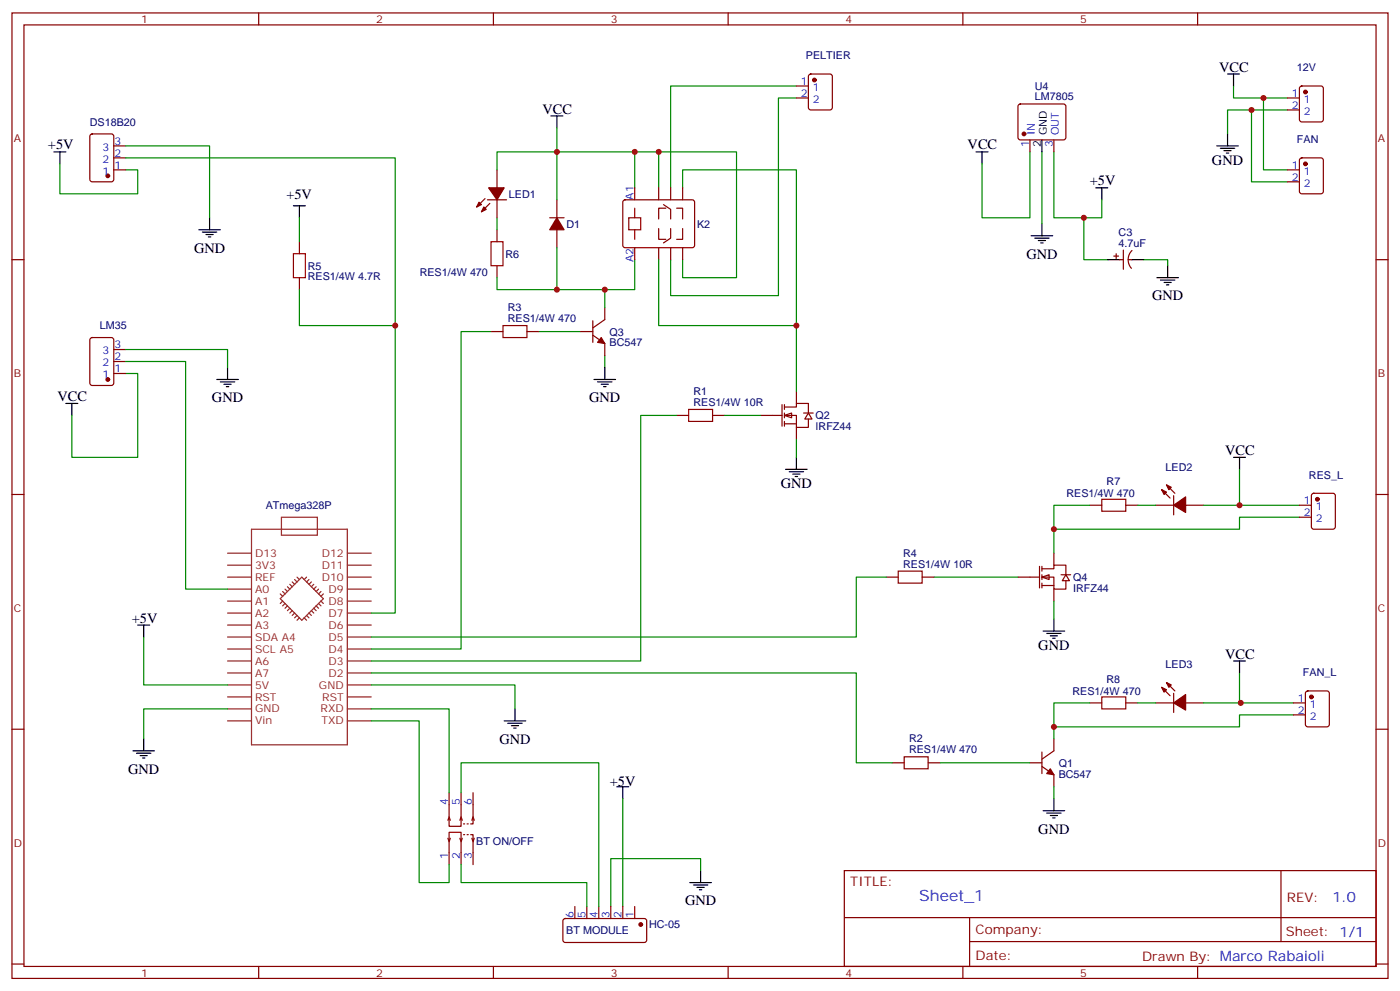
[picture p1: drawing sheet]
<svg xmlns="http://www.w3.org/2000/svg" width="412mm" height="292mm" viewBox="0 0 412 292" stroke-linecap="round" stroke-linejoin="round" font-family="sans-serif">
<g fill="none" stroke="#870000" stroke-width=".35">
<path d="M3.5 3.8h405.4v284.3h-405.4zM7.1 7.3h398.2v277.3h-398.2zM76.2 3.8v3.5M145.3 3.8v3.5M214.5 3.8v3.5M283.6 3.8v3.5M352.8 3.8v3.5M3.5 76.5h3.6M405.3 76.5h3.6M3.5 145.6h3.6M405.3 145.6h3.6M3.5 214.8h3.6"/>
<path d="M310.4 217.6v3.5l-3.5 2.5M405.3 214.8h3.6M303.4 224.6h3.5M306.9 221.5v6.3M306.9 225.7l3.5 2.5v3.5M248.7 256.4h156.6v28.2h-156.6zM377.3 256.4v20.9M248.7 270.2h156.5M285.6 277.3h119.6M285.6 270.2v14.2M3.5 283.9h3.6M76.2 284.6v3.5"/>
<path d="M145.3 284.6v3.5M214.5 284.6v3.5M283.6 284.6v3.5M352.8 284.6v3.5M405.3 283.9h3.6"/>
</g>
<g fill="none" stroke="#8c2424" stroke-width=".35">
<path d="M74.1 155.9h28.2v63.5h-28.2zM82.9 152.3h10.6v5.3h-10.6zM67 166.4h7.1M67 170h7.1M67 173.5h7.1M67 177h7.1M67 162.9h7.1M82.5 176.3l6.4-6.3 6.3 6.3-6.3 6.4zM82.5 174.9l.8 .7M83.3 174.2l.7 .7M83.3 177l-.8 .7M84 173.5l.7 .7"/>
<path d="M84 177.7l-.7 .7M84.7 172.8l.7 .7M84.7 178.4l-.7 .7M85.4 172.1l.7 .7M85.4 179.1l-.7 .7M86.1 171.4l.7 .7M86.1 179.8l-.7 .8M86.8 170.7l.7 .7M87.5 170l.7 .7M90.3 170l-.7 .7M91 170.7l-.7 .7M91.7 179.8l.7 .8"/>
<path d="M91.7 171.4l-.7 .7M92.4 179.1l.7 .7M92.4 172.1l-.7 .7M93.1 178.4l.7 .7M93.1 172.8l-.7 .7M93.8 177.7l.7 .7M93.8 173.5l-.7 .7M94.5 174.2l-.7 .7M94.5 177l.7 .7M95.2 174.9l-.7 .7M102.3 166.4h7.1M102.3 170h7.1"/>
<path d="M102.3 173.5h7.1M102.3 177h7.1M102.3 162.9h7.1M67 180.6h7.1M67 184.1h7.1M67 187.6h7.1M67 191.1h7.1M67 194.7h7.1M67 198.2h7.1M86.8 180.6l-.7 .7M87.5 181.3l-.7 .7M88.2 182l-.7 .7"/>
<path d="M89.6 182l.7 .7M90.3 181.3l.7 .7M91 180.6l.7 .7M102.3 180.6h7.1M102.3 184.1h7.1M102.3 187.6h7.1M102.3 191.1h7.1M102.3 194.7h7.1M102.3 198.2h7.1M67 201.7h7.1M67 205.2h7.1M67 208.8h7.1"/>
<path d="M67 212.3h7.1M102.3 201.7h7.1M102.3 205.2h7.1M102.3 208.8h7.1M102.3 212.3h7.1"/>
</g>
<path d="M309.4 226.4l1 1.8-2.1-.4z" fill="#870000" stroke="#870000" stroke-width=".35"/>
<path d="M276.9 224.6h26.5M310.4 231.7v3.5" fill="none" stroke="#008700" stroke-width=".35"/>
<path d="M307.3 238.8h6.3M308.3 239.5h4.3M310.4 235.2v3.6M309.4 240.2h2.1M310.1 240.9h.7" fill="none" stroke="#000" stroke-width=".35"/>
<g fill="#fff" stroke="#870000" stroke-width=".35">
<path d="M231.1 122.3l2.1-.7v1.4z"/>
<path d="M238.1 121.6l1.1 1.8h-2.1z"/>
</g>
<g fill="none" stroke="#870000" stroke-width=".35">
<path d="M164 58.8v5.3M161.9 64.1h4.3M164 67.7v5.3M144.6 97.6h3.6M155.2 97.6h3.5M171.1 97.6h3.5M174.6 94.5v6.3M174.6 98.7l3.6 2.5v3.5M178.2 90.6v3.5l-3.6 2.5M230.4 119.2v6.3M231.1 119.9h3.5v-1.1h3.5v2.8M231.1 119.2v1.4"/>
<path d="M234.6 115.3v3.5M199.3 122.3h3.5M209.9 122.3h3.5M224 122.3h6.4M231.1 122.3h3.5v3.6h3.5v-2.5M231.1 124.8h3.5M231.1 121.6v1.4M231.1 124.1v1.4M234.6 125.9v3.5M236.7 121.6h2.8M261.1 170h3.5M271.6 170h3.6"/>
<path d="M262.8 224.6h3.5M273.4 224.6h3.5"/>
</g>
<path d="M148.2 95.9h7v3.5h-7zM202.8 120.6h7.1v3.5h-7.1zM264.6 168.2h7v3.5h-7zM266.3 222.9h7.1v3.5h-7.1z" fill="none" stroke="#a10000" stroke-width=".35"/>
<g fill="none" stroke="#008700" stroke-width=".35">
<path d="M363.4 25.3v3.6h15.8M368.7 32.4v21.2h10.5M372.2 28.9v21.1h7M379.2 32.4h-17.6v7M187 55.3v-10.6h-23v14.1M164 73v12.3h14.2M187 76.5v8.8h-8.8v5.3M144.6 97.6h-8.8v93.5h-26.4M158.7 97.6h12.4M178.2 104.7v3.5M199.3 122.3h-10.6v72.4h-79.3M213.4 122.3h10.6"/>
<path d="M234.6 129.4v5.3M275.2 170h24.7M365.1 198.2v8.8h15.9"/>
</g>
<g fill="none" stroke="#000" stroke-width=".35">
<path d="M162.3 34.1h3.5M164 34.1v3.6M361.6 39.4v3.6M361.6 21.8h3.5M363.4 21.8v3.5M358.4 43h6.4M359.5 43.7h4.2M360.5 44.4h2.2M361.2 45.1h.7M175 111.8h6.3M176 112.5h4.3M177.1 113.2h2.1"/>
<path d="M177.8 113.9h.7M178.2 108.2v3.6M231.4 138.2h6.4M232.5 138.9h4.2M233.5 139.6h2.2M234.6 134.7v3.5M234.2 140.3h.7M307.3 185.8h6.3M308.3 186.5h4.3M309.4 187.3h2.1M310.1 188h.7M310.4 182.3v3.5"/>
<path d="M363.4 194.7h3.5M365.1 194.7v3.5"/>
</g>
<g fill="#870000" stroke="#870000" stroke-width=".35">
<path d="M177.1 99.4l1.1 1.8-2.2-.4z"/>
<path d="M164 64.1l2.2 3.6h-4.3z"/>
</g>
<g fill="#fff" stroke="#870000" stroke-width=".35">
<path d="M306.9 170l2.1-.7v1.4z"/>
<path d="M314 169.3l1 1.7h-2.1z"/>
</g>
<g fill="none" stroke="#870000" stroke-width=".35">
<path d="M26.7 39.6l.5-.2h5.6l.7 .5v12.9l-.4 .7-5.9 .1-.7-.5v-13zM234.6 25.3h3.5M234.6 28.9h3.5M238.4 22l.4-.2h5.7l.6 .4 .1 9.5-.5 .6-5.9 .1-.6-.5-.1-9.4zM300.1 30.8l.5-.2h12.7l.5 .2 .2 .5-.1 9.5-.6 .4-13-.1-.4-.6v-9.2zM379.2 28.9h3.6M379.2 32.4h3.6M383 25.5l.5-.2h5.6l.7 .5v9.4l-.4 .7h-5.9l-.7-.4v-9.5zM33.5 50h3.5M33.5 46.5h3.5M33.5 43h3.5M142.9 58.5l-2.5 2.5"/>
<path d="M143.6 58.8h5.6M144.3 59.9l-2.5 2.5M146.4 50v5.3M146.4 58.8v5.3M183.7 59l.4-.2 20.1 .1 .4 .6-.1 13-.6 .5-20-.1-.5-.7v-12.7zM187 55.3v3.5M194 55.3v3.5M197.6 55.3v3.5M201.1 55.3v3.5M303.4 41.2v3.5M310.4 41.2v3.5M379.2 50h3.6"/>
<path d="M379.2 53.6h3.6M383 46.7l.5-.2h5.6l.7 .4v9.5l-.4 .6-5.9 .1-.7-.5v-9.4zM88.2 71.2v3.5M146.4 67.7v3.5M146.4 78.2v3.6M185.2 64.1h3.5v3.6h-3.5zM187 61.3v2.8M187 67.7v2.8M187 73v3.5M194 67.3v3.2h2.1M194 73v3.5M195.4 60.3l2.2 1.4v2.8"/>
<path d="M196.1 61.3h-2.1v3.2M197.6 67.3v2.8l-2.2 1.4M197.6 73v3.5M199.3 61.3h1.8v3.2M201.1 67.3v3.2h-1.8M201.1 73v3.5M328.1 75.4h1.4M328.8 74.7v1.4M329.8 76.5h1.1M330.9 73.7v5.6M332.3 76.5h1.1M333.5 73.8a3.8 3.8 0 0 0-.2 5.2"/>
<path d="M26.7 99.6l.5-.2h5.6l.7 .4v13l-.4 .7h-5.9l-.7-.4v-13zM88.2 81.8v3.5M33.5 110h3.5M33.5 106.5h3.5M33.5 102.9h3.5M321 148.8h3.6M331.6 148.8h3.5M340.4 148.8h5.3M342.2 144.2l2.5 2.5M343.6 142.8l2.5 2.5M345.7 146v5.6M349.2 148.8h5.3"/>
<path d="M382.8 148.8h3.5M382.8 152.3h3.5M386.5 145.5l.5-.2h5.6l.7 .4v9.5l-.4 .6-5.9 .1-.7-.5v-9.4zM299.9 170h6.3M306.2 166.8v6.3M306.9 167.5h3.5v-1.1h3.6v2.9M306.9 170h3.5v3.5h3.6v-2.5M306.9 172.4h3.5M306.9 166.8v1.4M306.9 169.3v1.4M306.9 171.7v1.4M310.4 162.9v3.5"/>
<path d="M310.4 173.5v3.5M312.6 169.3h2.8M321 207h3.6M331.6 207h3.5M340.4 207h5.3M342.2 202.4l2.5 2.5M343.6 201l2.5 2.5M345.7 204.2v5.6M349.2 207h5.3M381 207h3.5M381 210.5h3.5M384.8 203.7l.4-.2h5.7l.6 .4 .1 9.5-.5 .6-5.9 .1-.6-.5-.1-9.4z"/>
<path d="M132.3 233.5v7l-.4 1.1M135.8 233.5v7l-.3 1.1M139.3 233.5v7l-.3 1.1M131.9 246.9l.4 1M132.3 241.2v2.1h3.5v-2.1M132.3 247.2v-2.1h3.5v2.1M132.3 240.5l.3 1.1M132.6 246.9l-.3 1v6.7M135.5 246.9l.3 1M135.8 240.5l.4 1.1M136.2 246.9l-.4 1v6.7M136.5 242.6h.4"/>
<path d="M136.5 245.8h.4M137.6 242.6h.3M137.6 245.8h.3M138.6 245.8h.7v1.4M139 246.9l.3 1M139.3 241.2v1.4h-.7M139.3 240.5l.4 1.1M139.7 246.9l-.4 1v6.7M166 270.7l.5-.2 23.6 .1 .4 .6-.1 5.9-.6 .5-23.6-.1-.4-.6v-5.7zM169.3 267v3.5M172.9 267v3.5M176.4 267v3.5"/>
<path d="M179.9 267v3.5M183.4 267v3.5M187 267v3.5"/>
</g>
<g fill="none" stroke="#000" stroke-width=".35">
<path d="M15.9 44.7h3.5M17.6 44.7v3.6M287.5 44.7h3.5M289.3 44.7v3.6M306.9 41.2v3.5M322.8 55.3h3.5M324.6 55.3v3.5M58.6 67.7h6.3M59.6 68.4h4.3M60.7 69.1h2.1M61.4 69.8h.7M61.7 64.1v3.6"/>
<path d="M86.4 60.6h3.6M88.2 60.6v3.5M303.7 69.4h6.4M304.8 70.1h4.2M305.9 70.8h2.1M306.6 71.5h.7M306.9 65.9v3.5M326.3 76.5h3.5M333.4 76.5h3.5M344 78.2v3.6M340.8 81.8h6.3M341.8 82.5h4.3"/>
<path d="M342.9 83.2h2.1M343.6 83.9h.7M19.4 118.8h3.5M21.2 118.8v3.5M63.9 111.8h6.3M64.9 112.5h4.2M66 113.2h2.1M66.7 113.9h.7M67 108.2v3.6M363.4 134.7h3.5M365.1 134.7v3.5M40.6 184.1h3.5"/>
<path d="M42.3 184.1v3.5M42.3 217.6v3.5M148.5 212.3h6.4M149.6 213h4.2M150.6 213.7h2.2M151.3 214.4h.7M151.7 208.8v3.5M39.2 221.1h6.3M40.2 221.8h4.2M41.3 222.5h2.1M42 223.2h.7M181.7 231.7h3.5"/>
<path d="M183.4 231.7v3.5M203.2 259.9h6.3M206.4 256.4v3.5M204.3 260.6h4.2M205.3 261.3h2.1M206 262h.7"/>
</g>
<g fill="none" stroke="#008700" stroke-width=".35">
<path d="M164 37.7v7h-17.6v5.3M234.6 28.9h-5.3v58.2h-31.7v-10.6M234.6 25.3h-37v30M17.6 48.3v8.8h23v-7.1h-3.6M37 46.5h79.4v134.1h-7M37 43h24.7v21.1M187 44.7h7v10.6M194 44.7h23v37.1h-15.9v-5.3M201.1 55.3v-5.3h33.5v45.9M303.4 44.7v19.4h-14.1v-15.8M306.9 44.7v21.2M310.4 44.7v19.4h14.2v-5.3"/>
<path d="M88.2 64.1v7.1M146.4 64.1v3.6M194 76.5v19.4h40.6v19.4M319.3 64.1v12.4h7M336.9 76.5h7.1v1.7M88.2 85.3v10.6h28.2M146.4 81.8v3.5h17.6M37 110h3.6v24.7h-19.4v-12.4M37 106.5h17.7v67h12.3M37 102.9h30v5.3M365.1 138.2v10.6h17.7M321 148.8h-10.6v7.1"/>
<path d="M335.1 148.8h5.3M354.5 148.8h10.6M382.8 152.3h-17.7v3.6h-54.7v7M261.1 170h-8.9v17.6h-142.8M310.4 177v5.3M42.3 187.6v14.1h24.7M109.4 198.2h142.8v26.4h10.6M67 208.8h-24.7v8.8M109.4 201.7h42.3v7.1M109.4 212.3h14.1v47.6h8.8v-5.3M109.4 208.8h22.9v24.7M310.4 214.1v3.5"/>
<path d="M321 207h-10.6v7.1h54.7v-3.6h15.9M335.1 207h5.3M354.5 207h11M135.8 233.5v-8.9h40.6v42.4M183.4 235.2v31.8M135.8 254.6v5.3h37.1v7.1M206.4 256.4v-3.5h-26.5v14.1"/>
</g>
<path d="M86.4 74.7h3.6v7.1h-3.6zM144.6 71.2h3.6v7h-3.6zM324.6 147h7v3.6h-7zM324.6 205.2h7v3.6h-7z" fill="none" stroke="#a10000" stroke-width=".35"/>
<g fill="#870000" stroke="#870000" stroke-width=".35">
<path d="M142.5 61l.7 .7-1.4 .7z"/>
<path d="M141.1 59.5l.7 .8-1.4 .7z"/>
<path d="M143.9 55.3h4.6l-2.1 3.5z"/>
<path d="M342.2 144.2l1.4 .7-.7 .7z"/>
<path d="M343.6 142.8l1.4 .7-.7 .7z"/>
<path d="M345.7 148.8l3.5-2.5v4.6z"/>
<path d="M342.2 202.4l1.4 .7-.7 .7z"/>
<path d="M343.6 201l1.4 .7-.7 .7z"/>
<path d="M345.7 207l3.5-2.5v4.6z"/>
<circle cx="188.7" cy="272.3" r=".53"/>
<circle cx="239.9" cy="23.6" r=".53"/>
<circle cx="384.5" cy="27.1" r=".53"/>
<circle cx="384.5" cy="48.3" r=".53"/>
<circle cx="388.1" cy="147" r=".53"/>
<circle cx="386.3" cy="205.2" r=".53"/>
<circle cx="31.7" cy="111.8" r=".53"/>
<circle cx="31.7" cy="51.8" r=".53"/>
<circle cx="301.6" cy="39.4" r=".53"/>
</g>
<g fill="#c00">
<circle cx="178.2" cy="85.3" r=".88"/>
<circle cx="187" cy="44.7" r=".88"/>
<circle cx="372.2" cy="28.9" r=".88"/>
<circle cx="368.7" cy="32.4" r=".88"/>
<circle cx="319.3" cy="64.1" r=".88"/>
<circle cx="164" cy="44.7" r=".88"/>
<circle cx="194" cy="44.7" r=".88"/>
<circle cx="164" cy="85.3" r=".88"/>
<circle cx="365.1" cy="148.8" r=".88"/>
<circle cx="310.4" cy="155.9" r=".88"/>
<circle cx="365.5" cy="207" r=".88"/>
<circle cx="310.4" cy="214.1" r=".88"/>
<circle cx="234.6" cy="95.9" r=".88"/>
<circle cx="116.4" cy="95.9" r=".88"/>
</g>
<text font-size="4.6" fill="#00f" x="270.8" y="265.4">Sheet_1</text>
<g font-size="4.2">
<text x="359.1" y="21.1">VCC</text>
<text x="159.8" y="33.4">VCC</text>
<text x="14.1" y="44">+5V</text>
<text x="285" y="44">VCC</text>
<text x="357" y="48.6">GND</text>
<text x="84.3" y="58.5">+5V</text>
<text x="321" y="54.6">+5V</text>
<text x="57.1" y="74.4">GND</text>
<text x="302.3" y="76.1">GND</text>
<text x="339.4" y="88.5">GND</text>
<text x="16.9" y="118.1">VCC</text>
<text x="62.4" y="118.5">GND</text>
<text x="173.6" y="118.5">GND</text>
<text x="360.9" y="134">VCC</text>
<text x="230" y="143.9">GND</text>
<text x="38.8" y="183.4">+5V</text>
<text x="305.9" y="191.5">GND</text>
<text x="360.9" y="194">VCC</text>
<text x="147.1" y="219">GND</text>
<text x="37.7" y="227.8">GND</text>
<text x="179.6" y="231.3">+5V</text>
<text x="305.9" y="245.5">GND</text>
<text x="201.8" y="266.6">GND</text>
</g>
<text font-size="4.2" fill="#00f" x="392.5" y="265.7">1.0</text>
<g font-size="3.9" fill="#800">
<text x="250.5" y="261">TITLE:</text>
<text x="379.1" y="265.7">REV:</text>
<text x="287.4" y="275.2">Company:</text>
<text x="378.7" y="275.8">Sheet: 1/1</text>
<text x="287.4" y="282.9">Date:</text>
<text x="336.4" y="282.9">Drawn By: Marco Rabaioli</text>
</g>
<g font-size="3.2" fill="#800">
<text x="41.6" y="6.8">1</text>
<text x="110.8" y="6.8">2</text>
<text x="179.9" y="6.8">3</text>
<text x="249.1" y="6.8">4</text>
<text x="318.2" y="6.8">5</text>
<text x="4.1" y="41.9">A</text>
<text x="405.9" y="41.9">A</text>
<text x="4.1" y="111.1">B</text>
<text x="405.9" y="111.1">B</text>
<text x="4.1" y="180.2">C</text>
<text x="405.9" y="180.2">C</text>
<text x="4.1" y="249.3">D</text>
<text x="405.9" y="249.3">D</text>
<text x="41.6" y="287.6">1</text>
<text x="110.8" y="287.6">2</text>
<text x="179.9" y="287.6">3</text>
<text x="249.1" y="287.6">4</text>
<text x="318.2" y="287.6">5</text>
</g>
<g font-size="3.2" fill="#000080">
<text x="237.4" y="17.5">PELTIER</text>
<text x="382" y="21">12V</text>
<text x="304.8" y="29.6">LM7805</text>
<text x="304.8" y="26.4">U4</text>
<text x="26.5" y="37">DS18B20</text>
<text x="382" y="42.1">FAN</text>
<text x="149.9" y="58.3">LED1</text>
<text x="166.9" y="67.1">D1</text>
<text x="205.3" y="67.2">K2</text>
<text x="329.5" y="69.4">C3</text>
<text x="148.9" y="75.9">R6</text>
<text x="329.5" y="72.6">4.7uF</text>
<text x="90.7" y="82.6">RES1/4W 4.7R</text>
<text x="90.7" y="79.4">R5</text>
<text x="123.6" y="81.1">RES1/4W 470</text>
<text x="149.6" y="94.8">RES1/4W 470</text>
<text x="149.6" y="91.7">R3</text>
<text x="29.4" y="97">LM35</text>
<text x="179.6" y="102">BC547</text>
<text x="179.6" y="98.8">Q3</text>
<text x="204.3" y="119.5">RES1/4W 10R</text>
<text x="204.3" y="116.3">R1</text>
<text x="240.2" y="123.5">Q2</text>
<text x="240.2" y="126.7">IRFZ44</text>
<text x="326" y="142.8">R7</text>
<text x="343.4" y="138.6">LED2</text>
<text x="385.6" y="140.9">RES_L</text>
<text x="78.3" y="149.9">ATmega328P</text>
<text x="314.1" y="146.4">RES1/4W 470</text>
<text x="266" y="167.1">RES1/4W 10R</text>
<text x="266" y="164">R4</text>
<text x="316.1" y="171.1">Q4</text>
<text x="316.1" y="174.3">IRFZ44</text>
<text x="343.3" y="196.8">LED3</text>
<text x="326" y="201">R8</text>
<text x="383.8" y="199.1">FAN_L</text>
<text x="315.9" y="204.6">RES1/4W 470</text>
<text x="267.8" y="221.8">RES1/4W 470</text>
<text x="267.8" y="218.7">R2</text>
<text x="311.9" y="225.8">Q1</text>
<text x="311.9" y="229">BC547</text>
<text x="140.3" y="248.7">BT ON/OFF</text>
<text x="166.8" y="275.2">BT MODULE</text>
<text x="191.2" y="273.2">HC-05</text>
</g>
<g font-size="3.2" fill="#00f">
<text x="235.9" y="25">1</text>
<text x="235.9" y="28.5">2</text>
<text x="239.4" y="26.7">1</text>
<text x="380.6" y="28.5">1</text>
<text x="239.4" y="30.3">2</text>
<text x="380.6" y="32">2</text>
<text x="384.1" y="30.3">1</text>
<text x="384.1" y="33.8">2</text>
<text x="304.8" y="39.9" transform="rotate(-90 304.8 39.9)">IN</text>
<text x="311.9" y="39.9" transform="rotate(-90 311.9 39.9)">OUT</text>
<text x="30.2" y="47.9">2</text>
<text x="30.2" y="44.4">3</text>
<text x="33.7" y="46.1">2</text>
<text x="33.7" y="42.6">3</text>
<text x="303" y="43.4" transform="rotate(-90 303 43.4)">1</text>
<text x="310.1" y="43.4" transform="rotate(-90 310.1 43.4)">3</text>
<text x="30.2" y="51.4">1</text>
<text x="33.7" y="49.7">1</text>
<text x="380.6" y="49.7">1</text>
<text x="380.6" y="53.2">2</text>
<text x="384.1" y="51.4">1</text>
<text x="186.6" y="58.8" transform="rotate(-90 186.6 58.8)">A1</text>
<text x="384.1" y="55">2</text>
<text x="186.6" y="77.1" transform="rotate(-90 186.6 77.1)">A2</text>
<text x="30.2" y="107.9">2</text>
<text x="30.2" y="104.4">3</text>
<text x="33.7" y="106.1">2</text>
<text x="33.7" y="102.6">3</text>
<text x="30.2" y="111.4">1</text>
<text x="33.7" y="109.6">1</text>
<text x="384.1" y="148.4">1</text>
<text x="384.1" y="152">2</text>
<text x="387.6" y="150.2">1</text>
<text x="387.6" y="153.7">2</text>
<text x="382.3" y="206.7">1</text>
<text x="385.8" y="208.4">1</text>
<text x="382.3" y="210.2">2</text>
<text x="385.8" y="211.9">2</text>
<text x="131.9" y="237" transform="rotate(-90 131.9 237)">4</text>
<text x="135.5" y="237" transform="rotate(-90 135.5 237)">5</text>
<text x="139" y="237" transform="rotate(-90 139 237)">6</text>
<text x="131.9" y="253.1" transform="rotate(-90 131.9 253.1)">1</text>
<text x="135.5" y="253.1" transform="rotate(-90 135.5 253.1)">2</text>
<text x="139" y="253.1" transform="rotate(-90 139 253.1)">3</text>
<text x="169" y="270.3" transform="rotate(-90 169 270.3)">6</text>
<text x="172.5" y="270.3" transform="rotate(-90 172.5 270.3)">5</text>
<text x="176" y="270.3" transform="rotate(-90 176 270.3)">4</text>
<text x="179.6" y="270.3" transform="rotate(-90 179.6 270.3)">3</text>
<text x="183.1" y="270.3" transform="rotate(-90 183.1 270.3)">2</text>
<text x="186.6" y="270.3" transform="rotate(-90 186.6 270.3)">1</text>
</g>
<g font-size="3.2">
<text x="308.3" y="39.9" transform="rotate(-90 308.3 39.9)">GND</text>
<text x="306.6" y="43.4" transform="rotate(-90 306.6 43.4)">2</text>
</g>
<g font-size="3.2" fill="#8d2323">
<text x="75.1" y="167.5">3V3</text>
<text x="75.1" y="164">D13</text>
<text x="94.8" y="167.5">D11</text>
<text x="94.8" y="164">D12</text>
<text x="75.1" y="171">REF</text>
<text x="94.8" y="171">D10</text>
<text x="75.1" y="178.1">A1</text>
<text x="75.1" y="174.6">A0</text>
<text x="96.8" y="174.6">D9</text>
<text x="96.8" y="178.1">D8</text>
<text x="75.1" y="185.1">A3</text>
<text x="75.1" y="181.6">A2</text>
<text x="96.8" y="181.6">D7</text>
<text x="96.8" y="185.1">D6</text>
<text x="75.1" y="188.7">SDA A4</text>
<text x="96.8" y="188.7">D5</text>
<text x="75.1" y="195.7">A6</text>
<text x="75.1" y="192.2">SCL A5</text>
<text x="96.8" y="192.2">D4</text>
<text x="96.8" y="195.7">D3</text>
<text x="75.1" y="202.8">5V</text>
<text x="75.1" y="199.2">A7</text>
<text x="94" y="202.8">GND</text>
<text x="96.8" y="199.2">D2</text>
<text x="75.1" y="209.8">GND</text>
<text x="75.1" y="206.3">RST</text>
<text x="94.4" y="209.8">RXD</text>
<text x="94.9" y="206.3">RST</text>
<text x="75.1" y="213.4">Vin</text>
<text x="94.7" y="213.4">TXD</text>
</g>
</svg>
